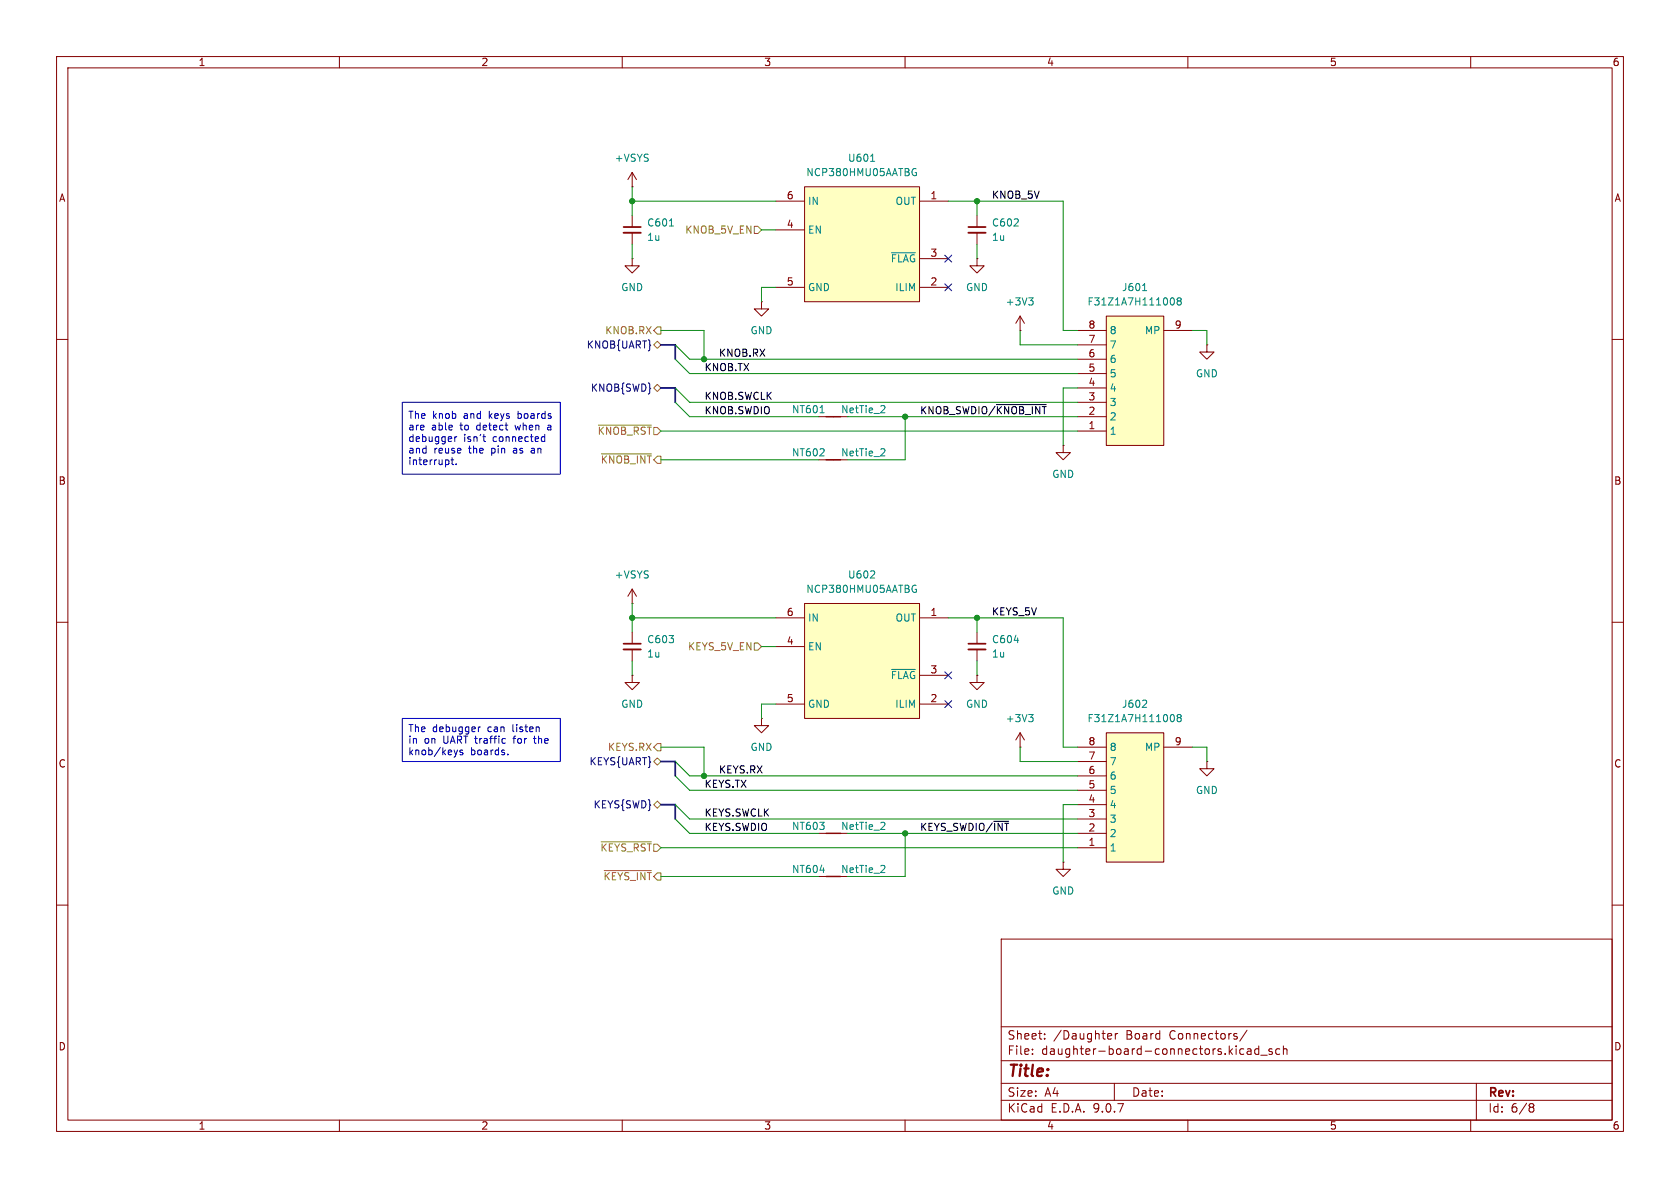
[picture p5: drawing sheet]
<svg xmlns="http://www.w3.org/2000/svg" width="297mm" height="210mm" viewBox="0 0 297 210" stroke-linecap="round" stroke-linejoin="round" font-family="sans-serif">
<path d="M0 0h297v210h-297z" fill="#fff" stroke="#fff" stroke-width=".18"/>
<g fill="none" stroke="#840000" stroke-width=".18">
<path d="M10 10h277v190h-277zM12 12h273v186h-273zM60 10v2M110 10v2M160 10v2M210 10v2M260 10v2M10 60h2M285 60h2M10 110h2M285 110h2M10 160h2"/>
<path d="M177 166h108v32h-108zM285 160h2M60 198v2M110 198v2M160 198v2M177 194.5h108M177 191.5h108M177 187.5h108M177 181.5h108M182.5 186.3v.1M182.5 185.5v.1M184.7 183.6v.1"/>
<path d="M184.7 182.8v.1M196 182.7l.5 .1v.3l-.7 .1M196.5 183.6l-.5 .1M197 191.5v3M197.2 182.7v1M197.6 182.7l-.3 .1-.1 .2M210 198v2M219.7 185.4l.2 .1M219.9 186.3l-.2 .1M220.5 182.1l-1.3 2M220.5 185.5h.6l.1 .9M221.2 185.8h-.5a.29 .29 0 0 0-.2 .3 .29 .29 0 0 0 .2 .3l.5-.1"/>
<path d="M222.5 185.5l-.4-.1-.3 .3v.4l.2 .2h.5M222.5 184.9v1.5M222.9 186.5h1.1M224.9 185.5l-.4-.1-.2 .2 .1 .2 .5 .2v.3h-.6M226.2 185.5l-.4-.1-.3 .3v.4l.2 .2h.5M226.9 185.5l.2-.1 .4 .1v.9M226.9 184.9v1.5M260 198v2M261 191.5v6.5M270.6 195.1l.4 .1 .2 .2-.3 .3M270.6 195.7h.3M270.9 195.7l.2 .2 .1 .4-.2 .2-.4 .1"/>
</g>
<path d="M142.2 106.7h20.4v20.3h-20.4z" fill="#ffffc2"/>
<g fill="none" stroke="#840000" stroke-width=".18">
<path d="M111.8 33h.1M111.8 30.5l-.8 1.3M111.8 30.5l.7 1.3M111.8 30.5v2.5M144.8 73.7h5.1M188 78.7v1.3h-1.3l1.3 1.3 1.2-1.3h-1.2M188 78.7h.1M111.8 119.4v1.3h-1.3l1.3 1.2 1.2-1.2h-1.2M111.8 119.4h.1M111.8 106.7h.1M111.8 104.1v2.6M111.8 104.1l-.8 1.3"/>
<path d="M111.8 104.1l.7 1.3M137.2 109.2h5M137.2 114.3h5M142.2 106.7h20.4v20.3h-20.4zM162.6 109.2h5M162.6 119.4h5M172.7 119.4v1.3h-1.3l1.3 1.2 1.3-1.2h-1.3M172.7 119.4h.1M172.7 111.8v2M172.7 114.8v2M137.2 124.5h5M162.6 124.5h5"/>
<path d="M213.4 134.6v1.3h1.2l-1.2 1.3-1.3-1.3h1.3M213.4 134.6h.1M144.8 154.9h5.1"/>
</g>
<path d="M145 73h.7M156.2 71.7l.2 .2v.3l-.7 .8h.7M153.9 102.2h.7M154.6 101v.5M157.6 118.3h4.2M161.5 103.5h.5M161.8 104.2h.2v.4l-.2 .1h-.3M179.3 113.2h.8M156.2 153l.2 .2v.3l-.7 .7h.7" fill="none" stroke="#008484" stroke-width=".18"/>
<path d="M146 73.7h2.6M146 154.9h2.6" fill="none" stroke="#840000" stroke-width=".25"/>
<path d="M171.2 113.8h3" fill="none" stroke="#840000" stroke-width=".3"/>
<path d="M171.2 114.8h3" fill="none" stroke="#840000" stroke-width=".33"/>
<path d="M195.6 55.9h10.1v22.8h-10.1z" fill="#ffffc2"/>
<g fill="none" stroke="#840000" stroke-width=".18">
<path d="M111.8 38.1v2M172.7 38.1v2M111.8 45.7v1.3h-1.3l1.3 1.3 1.2-1.3h-1.2M111.8 45.7h.1M111.8 41.1v2.1M134.6 53.3v1.3h-1.3l1.3 1.3 1.3-1.3h-1.3M134.6 53.3h.1M172.7 45.7v1.3h-1.3l1.3 1.3 1.3-1.3h-1.3M172.7 45.7h.1M172.7 41.1v2.1M180.3 58.4h.1M180.3 55.9l-.7 1.3"/>
<path d="M180.3 55.9l.8 1.3M180.3 55.9v2.5M190.5 58.4h5.1M195.6 55.9h10.1v22.8h-10.1zM205.7 58.4h5.1M190.5 76.2h5.1M190.5 73.7h5.1M190.5 71.1h5.1M190.5 68.6h5.1M190.5 66h5.1M190.5 63.5h5.1M190.5 61h5.1"/>
<path d="M144.8 81.3h5.1M144.8 147.3h5.1M188 152.4v1.3h-1.3l1.3 1.2 1.2-1.2h-1.2M188 152.4h.1"/>
</g>
<path d="M118.3 40h.8M181.9 52.6h.7l-.4 .5M182.4 53.1l.2 .3v.3l-.2 .2M202 51.4h.7M207.1 52.7l.1-.1a.68 .68 0 0 1 .4 .7 .68 .68 0 0 1-.4 .6h-.1M208.3 53.2l-.2-.2 .2-.4h.3l.2 .3-.2 .3M208.3 53.2l-.2 .2 .1 .4 .1 .1h.4l.1-.2v-.3l-.2-.2M208.3 53.2h.3M156.2 79.3l.2 .3v.3l-.7 .7h.7M156.2 145.4l.2 .2v.3l-.7 .7h.7" fill="none" stroke="#008484" stroke-width=".18"/>
<path d="M146 81.3h2.6M146 147.3h2.6" fill="none" stroke="#840000" stroke-width=".25"/>
<path d="M110.2 40.1h3.1M171.2 40.1h3" fill="none" stroke="#840000" stroke-width=".3"/>
<path d="M110.2 41.1h3.1M171.2 41.1h3" fill="none" stroke="#840000" stroke-width=".33"/>
<path d="M195.6 129.5h10.1v22.9h-10.1z" fill="#ffffc2"/>
<path d="M111.8 111.8v2M111.8 114.8v2M190.5 139.7h5.1M190.5 137.2h5.1M190.5 134.6h5.1M190.5 132.1h5.1M195.6 129.5h10.1v22.9h-10.1zM205.7 132.1h5.1M190.5 149.9h5.1M190.5 147.3h5.1M190.5 144.8h5.1M190.5 142.2h5.1" fill="none" stroke="#840000" stroke-width=".18"/>
<path d="M202.6 123.8l.1 .2v.3l-.8 .7h.8M207.1 126.4l.1-.1a.68 .68 0 0 1 .4 .6 .68 .68 0 0 1-.4 .7l-.1-.1M208.3 126.9l-.2-.3 .2-.3h.3l.2 .3-.2 .3M208.3 126.9l-.2 .2 .1 .4 .1 .1 .4-.1 .1-.2v-.2l-.2-.2M208.3 126.9h.3" fill="none" stroke="#008484" stroke-width=".18"/>
<path d="M110.2 113.8h3.1" fill="none" stroke="#840000" stroke-width=".3"/>
<path d="M110.2 114.8h3.1" fill="none" stroke="#840000" stroke-width=".33"/>
<path d="M142.2 33h20.4v20.3h-20.4z" fill="#ffffc2"/>
<g fill="none" stroke="#840000" stroke-width=".18">
<path d="M137.2 35.6h5M142.2 33h20.4v20.3h-20.4zM162.6 35.6h5M137.2 40.6h5M137.2 50.8h5M162.6 50.8h5M162.6 45.7h5M213.4 61v1.2h1.2l-1.2 1.3-1.3-1.3h1.3M213.4 61h.1M134.6 127v1.3h-1.3l1.3 1.2 1.3-1.2h-1.3M134.6 127h.1M180.3 132.1h.1"/>
<path d="M180.3 129.5l-.7 1.3M180.3 129.5l.8 1.3M180.3 129.5v2.6"/>
</g>
<path d="M153.9 28.5h.7M161.5 29.9h.5M161.8 30.5h.2v.4l-.2 .2-.3-.1M157.6 44.7h4.2M181.9 126.3h.7l-.4 .5M182.4 126.8l.2 .2v.3l-.2 .3" fill="none" stroke="#008484" stroke-width=".18"/>
<path d="M116.2 57.8h.6v1.3h-.6l-.6-.7zM133.3 40h.7l.6 .6-.6 .7h-.7zM105.8 75.2h9.4M115.6 61l.6-.7 .6 .7-.6 .6zM115.6 68.6l.6-.7 .6 .7-.6 .6zM106.3 80.2h8.9M133.3 113.7h.7l.6 .6-.6 .6h-.7zM115.6 134.6l.6-.6 .6 .6-.6 .7zM116.2 131.4h.6v1.3h-.6l-.6-.6zM106.3 148.8h8.9M106.8 153.9h8.4M116.2 141.6l.6 .6-.6 .7-.6-.7z" fill="none" stroke="#848400" stroke-width=".18"/>
<path d="M176.2 71.5h8.8" fill="none" stroke="#000" stroke-width=".18"/>
<path d="M116.8 61h2.6v2.5M116.8 68.6h2.6v2.5M116.8 134.6h2.6v2.6M116.8 142.2h2.6v2.6" fill="none" stroke="#000084" stroke-width=".3"/>
<g fill="none" stroke="#008400" stroke-width=".18">
<path d="M111.8 33v5.1M111.8 35.6h25.4M167.6 35.6h20.4v22.8h2.5M172.7 35.6v2.5M111.8 43.2v2.5M116.8 58.4h7.7v5.1M134.6 40.6h2.6M137.2 50.8h-2.6v2.5M172.7 43.2v2.5M180.3 58.4v2.6h10.2M210.8 58.4h2.6v2.6M116.8 76.2h73.7"/>
<path d="M119.4 61l2.5 2.5h68.6M119.4 71.1l2.5 2.6h22.9M119.4 68.6l2.5 2.5h68.6M119.4 63.5l2.5 2.5h68.6M149.9 73.7h40.6M160 73.7v7.6h-10.1M190.5 68.6h-2.5v10.1M116.8 81.3h28M111.8 106.7v5.1M111.8 116.8v2.6M111.8 109.2h25.4M134.6 114.3h2.6"/>
<path d="M167.6 109.2h20.4v22.9h2.5M172.7 109.2v2.6M172.7 116.8v2.6M116.8 132.1h7.7v5.1M119.4 134.6l2.5 2.6h68.6M119.4 137.2l2.5 2.5h68.6M137.2 124.5h-2.6v2.5M180.3 132.1v2.5h10.2M210.8 132.1h2.6v2.5M116.8 154.9h28M116.8 149.9h73.7M119.4 142.2l2.5 2.6h68.6"/>
<path d="M119.4 144.8l2.5 2.5h22.9M149.9 147.3h40.6M160 147.3v7.6h-10.1M190.5 142.2h-2.5v10.2"/>
</g>
<path d="M167 50.2l1.2 1.2M167 45.1l1.2 1.2M168.2 50.2l-1.2 1.2M168.2 45.1l-1.2 1.2M167 118.8l1.2 1.2M168.2 118.8l-1.2 1.2M167 123.9l1.2 1.2M168.2 123.9l-1.2 1.2" fill="none" stroke="#000084" stroke-width=".18"/>
<g fill="none" stroke="#0000c2" stroke-width=".18">
<path d="M71.1 71.1h28v12.7h-28zM80.4 77.2v.8M80.8 77.2l-.4 .2M85.4 77.2h.4M85.6 78h.2M94.1 79.2l-.2 .1M94.1 79.6l-.2 .2 .2 .3M95.8 77.3h.5M95.8 78h.5M96.3 76.8v1.2M97 75.2h-.2M97 75.5l-.2 .2 .2 .3"/>
<path d="M79.7 81.3h.5M79.9 80.9v1.1l.3 .1M80.6 82v.1M71.1 127h28v7.6h-28zM80.9 132.6l-.3 .8M81.8 132.6h-.3l-.2 .2 .1 .2 .4 .1v.3h-.5M84.6 128.5v.8M84.9 128.5l-.3 .2M89 130.5l.3 .1M89.3 131.3l-.3 .1M89.8 133.3v.1M94.3 130.5h.5"/>
<path d="M94.5 130.1v1.2"/>
</g>
<g fill="#008400" stroke="#008400" stroke-width=".18">
<circle cx="124.5" cy="137.2" r=".46"/>
<circle cx="111.8" cy="109.2" r=".46"/>
<circle cx="124.5" cy="63.5" r=".46"/>
<circle cx="111.8" cy="35.6" r=".46"/>
<circle cx="172.7" cy="109.2" r=".46"/>
<circle cx="160" cy="147.3" r=".46"/>
<circle cx="172.7" cy="35.6" r=".46"/>
<circle cx="160" cy="73.7" r=".46"/>
</g>
<text font-size="2.8" fill="#840000" x="178" y="190.9">Title:</text>
<g font-size="2.1" fill="#840000">
<text x="178" y="184">Sheet:</text>
<text x="186.2" y="184">/Daughter</text>
<text x="199.1" y="184">Board</text>
<text x="206.9" y="184">Connectors/</text>
<text x="178" y="186.7">File:</text>
<text x="184.1" y="186.7">daughter-board-connectors.kicad_sch</text>
<text x="178" y="196.9">KiCad</text>
<text x="178" y="194.1">Size:</text>
<text x="184.7" y="194.1">A4</text>
<text x="185.7" y="196.9">E.D.A.</text>
<text x="193.3" y="196.9">9.0.7</text>
<text x="200" y="194.1">Date:</text>
<text x="263" y="194.3">Rev:</text>
<text x="263" y="196.9">Id:</text>
<text x="267.1" y="196.9">6/8</text>
</g>
<g font-size="1.8" fill="#840000">
<text x="35" y="11.9">1</text>
<text x="85" y="11.9">2</text>
<text x="135" y="11.9">3</text>
<text x="185" y="11.9">4</text>
<text x="235" y="11.9">5</text>
<text x="285" y="11.9">6</text>
<text x="10.3" y="35.9">A</text>
<text x="139" y="35.3">6</text>
<text x="164.4" y="35.3">1</text>
<text x="285.3" y="35.9">A</text>
<text x="139" y="40.4">4</text>
<text x="164.4" y="45.5">3</text>
<text x="139" y="50.5">5</text>
<text x="164.4" y="50.5">2</text>
<text x="192.3" y="58.2">8</text>
<text x="207.6" y="58.2">9</text>
<text x="192.3" y="65.8">5</text>
<text x="192.3" y="63.2">6</text>
<text x="192.3" y="60.7">7</text>
<text x="192.3" y="70.9">3</text>
<text x="192.3" y="68.3">4</text>
<text x="192.3" y="75.9">1</text>
<text x="192.3" y="73.4">2</text>
<text x="10.3" y="85.9">B</text>
<text x="285.3" y="85.9">B</text>
<text x="139" y="109">6</text>
<text x="164.4" y="109">1</text>
<text x="139" y="114">4</text>
<text x="164.4" y="119.1">3</text>
<text x="139" y="124.2">5</text>
<text x="164.4" y="124.2">2</text>
<text x="192.3" y="131.8">8</text>
<text x="207.6" y="131.8">9</text>
<text x="10.3" y="135.9">C</text>
<text x="192.3" y="136.9">6</text>
<text x="192.3" y="134.4">7</text>
<text x="285.3" y="135.9">C</text>
<text x="192.3" y="142">4</text>
<text x="192.3" y="139.4">5</text>
<text x="192.3" y="149.6">1</text>
<text x="192.3" y="147.1">2</text>
<text x="192.3" y="144.5">3</text>
<text x="10.3" y="185.9">D</text>
<text x="285.3" y="185.9">D</text>
<text x="35" y="199.9">1</text>
<text x="85" y="199.9">2</text>
<text x="135" y="199.9">3</text>
<text x="185" y="199.9">4</text>
<text x="235" y="199.9">5</text>
<text x="285" y="199.9">6</text>
</g>
<g font-size="1.8" fill="#008484">
<text x="108.6" y="28.8">+VSYS</text>
<text x="149.8" y="28.8">U601</text>
<text x="142.4" y="31.3">NCP380HMU05AATBG</text>
<text x="114.3" y="40.2">C601</text>
<text x="142.7" y="36.4">IN</text>
<text x="142.7" y="41.5">EN</text>
<text x="158.2" y="36.4">OUT</text>
<text x="175.3" y="40.2">C602</text>
<text x="114.3" y="42.8">1u</text>
<text x="157.4" y="46.6">~{FLAG}</text>
<text x="175.3" y="42.8">1u</text>
<text x="109.7" y="51.7">GND</text>
<text x="142.7" y="51.7">GND</text>
<text x="158.2" y="51.7">ILIM</text>
<text x="170.7" y="51.7">GND</text>
<text x="198.3" y="51.7">J601</text>
<text x="132.6" y="59.3">GND</text>
<text x="177.7" y="54.2">+3V3</text>
<text x="192.2" y="54.2">F31Z1A7H111008</text>
<text x="196.1" y="59.3">8</text>
<text x="202.3" y="59.3">MP</text>
<text x="196.1" y="64.4">6</text>
<text x="196.1" y="61.8">7</text>
<text x="196.1" y="72">3</text>
<text x="196.1" y="69.4">4</text>
<text x="196.1" y="66.9">5</text>
<text x="211.3" y="66.9">GND</text>
<text x="139.9" y="73.3">NT601</text>
<text x="148.6" y="73.3">NetTie_2</text>
<text x="196.1" y="77.1">1</text>
<text x="196.1" y="74.5">2</text>
<text x="139.9" y="80.9">NT602</text>
<text x="148.6" y="80.9">NetTie_2</text>
<text x="185.9" y="84.7">GND</text>
<text x="108.6" y="102.5">+VSYS</text>
<text x="142.4" y="105">NCP380HMU05AATBG</text>
<text x="149.8" y="102.5">U602</text>
<text x="114.3" y="113.9">C603</text>
<text x="142.7" y="110.1">IN</text>
<text x="158.2" y="110.1">OUT</text>
<text x="175.3" y="113.9">C604</text>
<text x="114.3" y="116.4">1u</text>
<text x="142.7" y="115.2">EN</text>
<text x="175.3" y="116.4">1u</text>
<text x="109.7" y="125.3">GND</text>
<text x="142.7" y="125.3">GND</text>
<text x="157.4" y="120.2">~{FLAG}</text>
<text x="158.2" y="125.3">ILIM</text>
<text x="170.7" y="125.3">GND</text>
<text x="198.3" y="125.3">J602</text>
<text x="177.7" y="127.9">+3V3</text>
<text x="192.2" y="127.9">F31Z1A7H111008</text>
<text x="132.6" y="132.9">GND</text>
<text x="196.1" y="135.5">7</text>
<text x="196.1" y="132.9">8</text>
<text x="202.3" y="132.9">MP</text>
<text x="196.1" y="143.1">4</text>
<text x="196.1" y="140.6">5</text>
<text x="196.1" y="138">6</text>
<text x="211.3" y="140.6">GND</text>
<text x="139.9" y="146.9">NT603</text>
<text x="148.6" y="146.9">NetTie_2</text>
<text x="196.1" y="148.2">2</text>
<text x="196.1" y="145.6">3</text>
<text x="139.9" y="154.5">NT604</text>
<text x="148.6" y="154.5">NetTie_2</text>
<text x="196.1" y="150.7">1</text>
<text x="185.9" y="158.3">GND</text>
</g>
<g font-size="1.8">
<text x="175.3" y="35.2">KNOB_5V</text>
<text x="124.5" y="65.7">KNOB.TX</text>
<text x="127" y="63.2">KNOB.RX</text>
<text x="124.5" y="70.8">KNOB.SWCLK</text>
<text x="124.5" y="73.3">KNOB.SWDIO</text>
<text x="162.6" y="73.3">KNOB_SWDIO/~{KNOB_INT}</text>
<text x="175.3" y="108.9">KEYS_5V</text>
<text x="127" y="136.8">KEYS.RX</text>
<text x="124.5" y="139.4">KEYS.TX</text>
<text x="124.5" y="144.4">KEYS.SWCLK</text>
<text x="124.5" y="147">KEYS.SWDIO</text>
<text x="162.6" y="147">KEYS_SWDIO/~{INT}</text>
</g>
<g font-size="1.8" fill="#848400">
<text x="121" y="41.5">KNOB_5V_EN</text>
<text x="106.9" y="59.3">KNOB.RX</text>
<text x="105.6" y="77.1">~{KNOB_RST}</text>
<text x="106.1" y="82.1">~{KNOB_INT}</text>
<text x="121.5" y="115.2">KEYS_5V_EN</text>
<text x="107.4" y="132.9">KEYS.RX</text>
<text x="106" y="150.7">~{KEYS_RST}</text>
<text x="106.6" y="155.8">~{KEYS_INT}</text>
</g>
<g font-size="1.8" fill="#000084">
<text x="103.6" y="61.8">KNOB{UART}</text>
<text x="104.4" y="69.4">KNOB{SWD}</text>
<text x="104.1" y="135.5">KEYS{UART}</text>
<text x="104.8" y="143.1">KEYS{SWD}</text>
</g>
<g font-size="1.8" fill="#0000c2">
<text x="72.1" y="74.2">The</text>
<text x="72.1" y="76.3">are</text>
<text x="76.3" y="76.3">able</text>
<text x="76.4" y="74.2">knob</text>
<text x="81.5" y="76.3">to</text>
<text x="82.1" y="74.2">and</text>
<text x="84.5" y="76.3">detect</text>
<text x="86.7" y="74.2">keys</text>
<text x="91.6" y="76.3">when</text>
<text x="92" y="74.2">boards</text>
<text x="97.5" y="76.3">a</text>
<text x="72.1" y="78.3">debugger</text>
<text x="72.1" y="80.4">and</text>
<text x="72.1" y="82.4">interrupt.</text>
<text x="76.7" y="80.4">reuse</text>
<text x="82" y="78.3">isn't</text>
<text x="83" y="80.4">the</text>
<text x="87.1" y="80.4">pin</text>
<text x="87.2" y="78.3">connected</text>
<text x="91.2" y="80.4">as</text>
<text x="94.6" y="80.4">an</text>
<text x="72.1" y="129.6">The</text>
<text x="72.1" y="131.7">in</text>
<text x="75" y="131.7">on</text>
<text x="76.4" y="129.6">debugger</text>
<text x="78.5" y="131.7">UART traffic</text>
<text x="86.3" y="129.6">can</text>
<text x="90.9" y="129.6">listen</text>
<text x="91.3" y="131.7">for</text>
<text x="95.1" y="131.7">the</text>
<text x="72.1" y="133.7">knob/keys</text>
<text x="83.2" y="133.7">boards.</text>
</g>
</svg>
